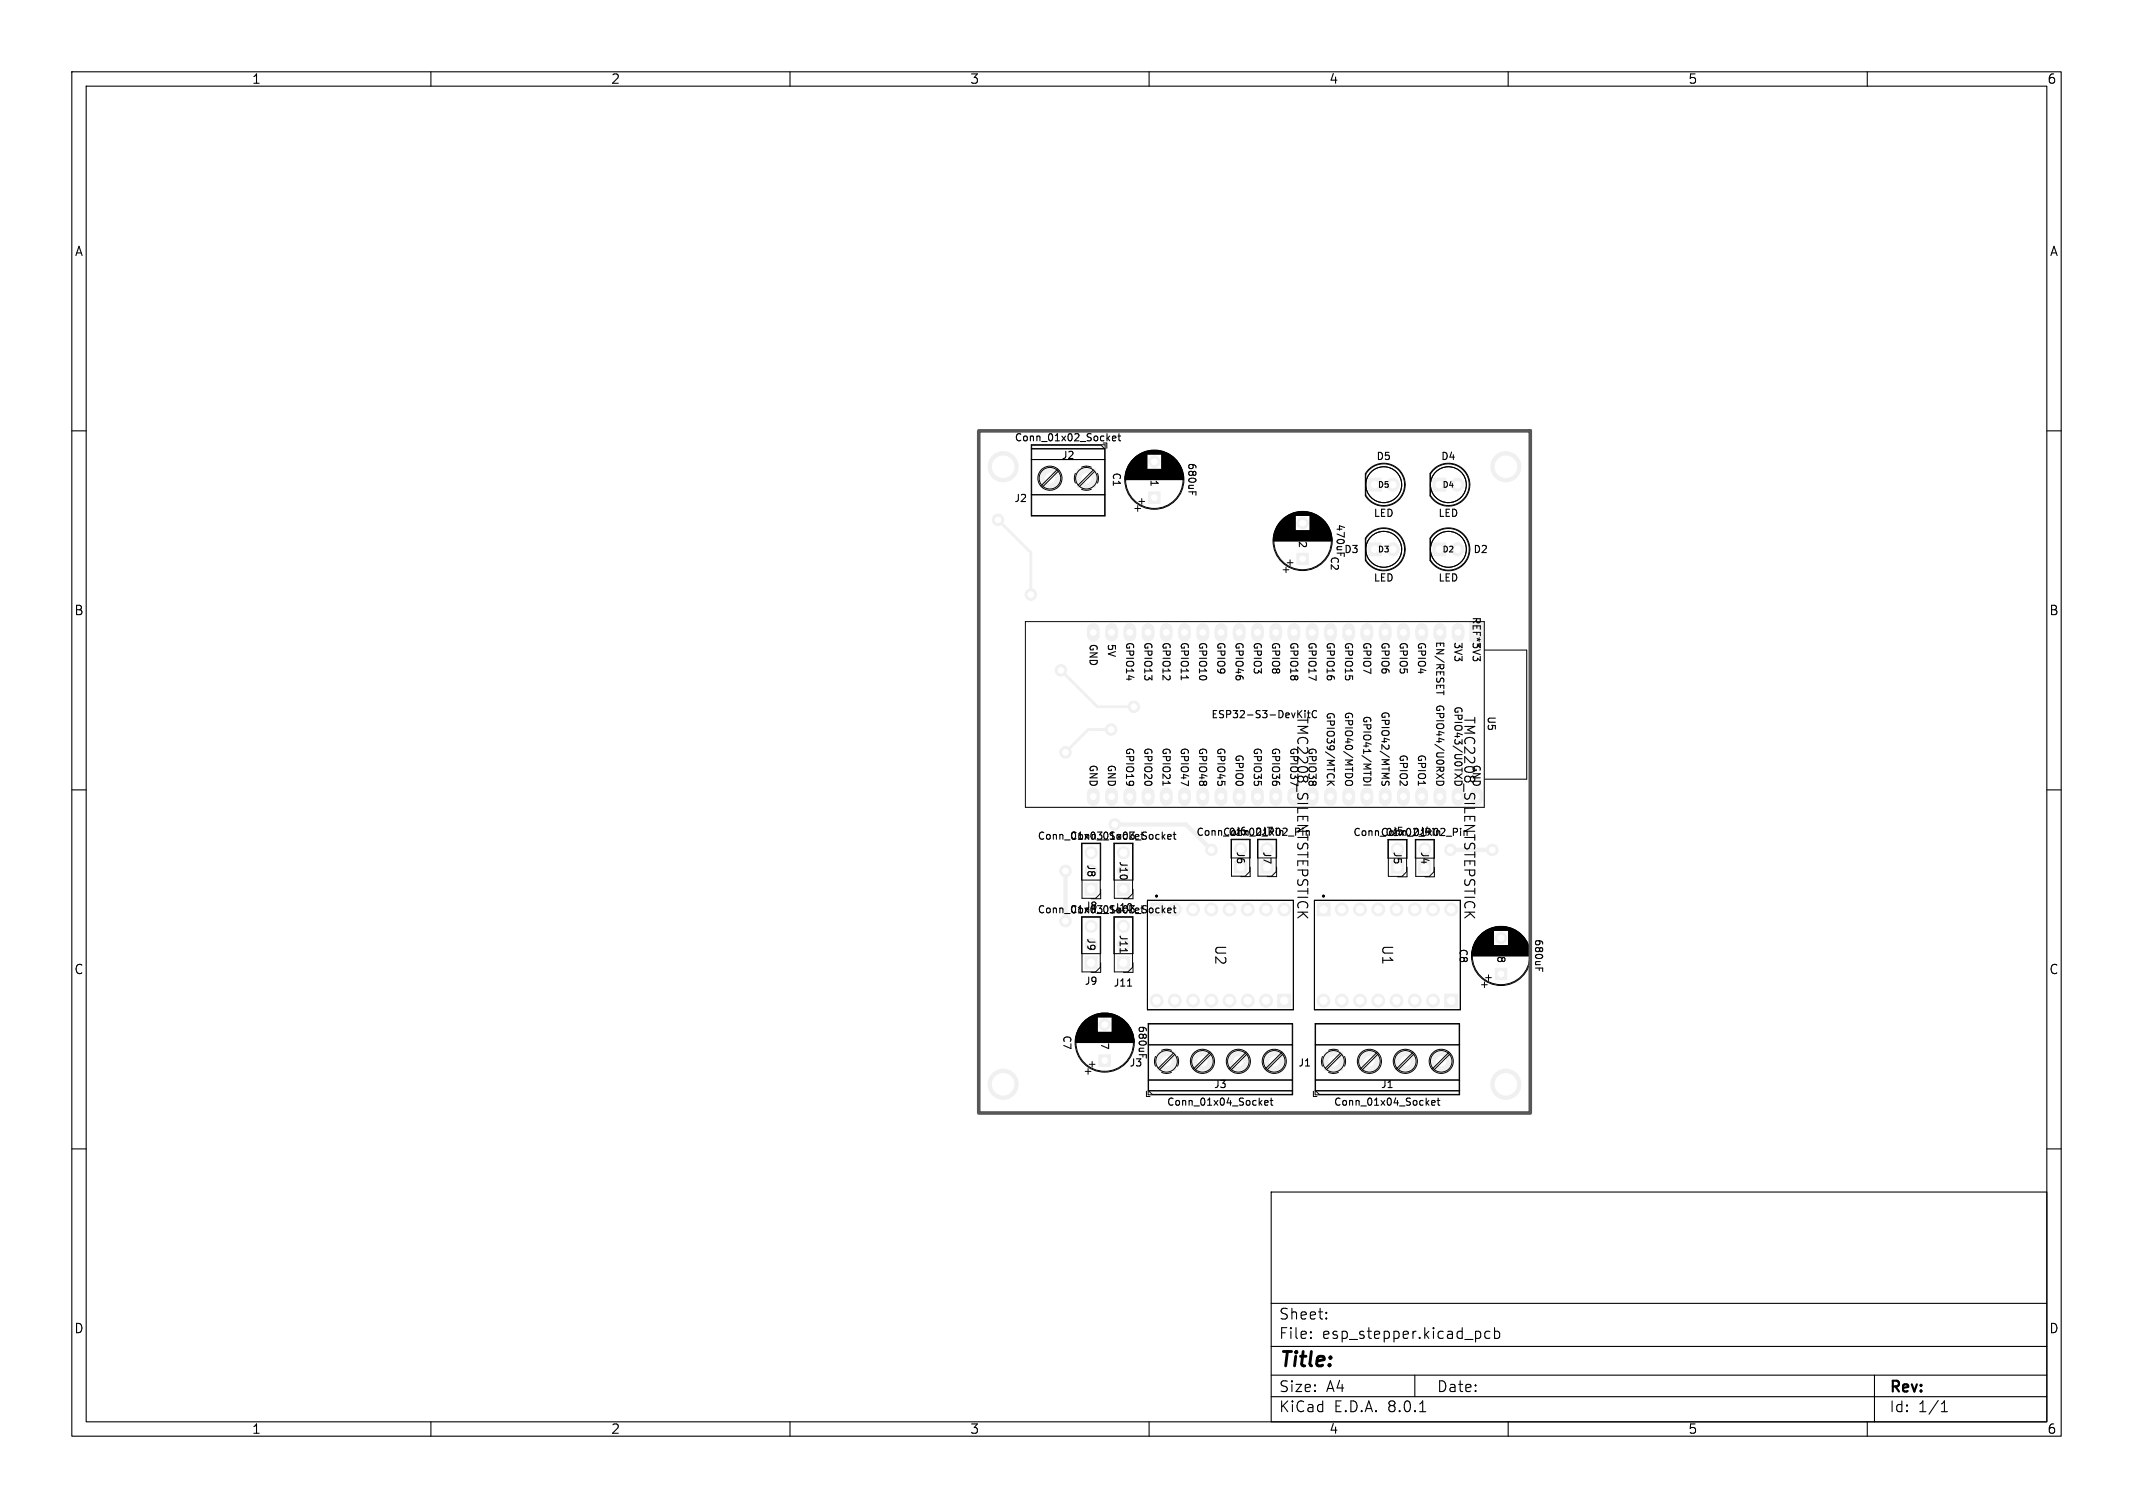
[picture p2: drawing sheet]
<svg xmlns="http://www.w3.org/2000/svg" width="297mm" height="210mm" viewBox="0 0 297 210" stroke-linecap="round" stroke-linejoin="round" font-family="sans-serif">
<g fill="#f0f0f0" stroke="#f0f0f0" stroke-width=".14">
<path d="M190.5 66.6h1.8v1.8h-1.8z"/>
<path d="M190.5 75.6h1.8v1.8h-1.8z"/>
<path d="M184.4 146.5h2.6v2.6h-2.6z"/>
<path d="M204.7 86.8h1.8v2.6h-1.8z"/>
<path d="M183.4 125.8h1.8v1.7h-1.8z"/>
<path d="M201.2 138.5h1.8v1.7h-1.8z"/>
<path d="M159.9 68.5h1.6v1.6h-1.6z"/>
<path d="M155.6 123h1.7v1.7h-1.7z"/>
<path d="M208.2 134.8h1.6v1.6h-1.6z"/>
<path d="M161.1 146.5h2.6v2.6h-2.6z"/>
<path d="M180.6 77h1.6v1.6h-1.6z"/>
<path d="M197.5 119.9h1.7v1.7h-1.7z"/>
<path d="M193.7 119.9h1.7v1.7h-1.7z"/>
<path d="M171.9 119.9h1.7v1.7h-1.7z"/>
<path d="M199.5 66.6h1.8v1.8h-1.8z"/>
<path d="M151.1 123h1.7v1.7h-1.7z"/>
<path d="M175.6 119.9h1.7v1.7h-1.7z"/>
<path d="M160.1 125.8h1.8v1.7h-1.8z"/>
<path d="M177.9 138.5h1.8v1.7h-1.8z"/>
<path d="M153 146.9h1.6v1.6h-1.6z"/>
<path d="M199.5 75.6h1.8v1.8h-1.8z"/>
<path d="M151.1 133.2h1.7v1.7h-1.7z"/>
<path d="M150 65.3h2.6v2.6h-2.6z"/>
<path d="M155.6 133.2h1.7v1.7h-1.7z"/>
<circle cx="193.9" cy="67.5" r=".9"/>
<circle cx="193.9" cy="76.5" r=".9"/>
<circle cx="190.7" cy="147.8" r="1.3"/>
<circle cx="195.7" cy="147.8" r="1.3"/>
<circle cx="200.7" cy="147.8" r="1.3"/>
<circle cx="186.8" cy="126.6" r=".9"/>
<circle cx="189.4" cy="126.6" r=".9"/>
<circle cx="191.9" cy="126.6" r=".9"/>
<circle cx="194.4" cy="126.6" r=".9"/>
<circle cx="197" cy="126.6" r=".9"/>
<circle cx="199.5" cy="126.6" r=".9"/>
<circle cx="202.1" cy="126.6" r=".9"/>
<circle cx="199.5" cy="139.3" r=".9"/>
<circle cx="197" cy="139.3" r=".9"/>
<circle cx="194.4" cy="139.3" r=".9"/>
<circle cx="191.9" cy="139.3" r=".9"/>
<circle cx="189.4" cy="139.3" r=".9"/>
<circle cx="186.8" cy="139.3" r=".9"/>
<circle cx="184.3" cy="139.3" r=".9"/>
<circle cx="160.7" cy="64.3" r=".8"/>
<circle cx="156.4" cy="121.3" r=".85"/>
<circle cx="156.4" cy="118.7" r=".85"/>
<circle cx="209" cy="130.6" r=".8"/>
<circle cx="167.4" cy="147.8" r="1.3"/>
<circle cx="172.4" cy="147.8" r="1.3"/>
<circle cx="177.4" cy="147.8" r="1.3"/>
<circle cx="181.4" cy="72.8" r=".8"/>
<circle cx="198.4" cy="118.2" r=".85"/>
<circle cx="194.6" cy="118.2" r=".85"/>
<circle cx="172.7" cy="118.2" r=".85"/>
<circle cx="202.9" cy="67.5" r=".9"/>
<circle cx="151.9" cy="121.3" r=".85"/>
<circle cx="151.9" cy="118.7" r=".85"/>
<circle cx="176.4" cy="118.2" r=".85"/>
<circle cx="163.6" cy="126.6" r=".9"/>
<circle cx="166.1" cy="126.6" r=".9"/>
<circle cx="168.7" cy="126.6" r=".9"/>
<circle cx="171.2" cy="126.6" r=".9"/>
<circle cx="173.7" cy="126.6" r=".9"/>
<circle cx="176.3" cy="126.6" r=".9"/>
<circle cx="178.8" cy="126.6" r=".9"/>
<circle cx="176.3" cy="139.3" r=".9"/>
<circle cx="173.7" cy="139.3" r=".9"/>
<circle cx="171.2" cy="139.3" r=".9"/>
<circle cx="168.7" cy="139.3" r=".9"/>
<circle cx="166.1" cy="139.3" r=".9"/>
<circle cx="163.6" cy="139.3" r=".9"/>
<circle cx="161" cy="139.3" r=".9"/>
<circle cx="153.8" cy="142.7" r=".8"/>
<circle cx="202.9" cy="76.5" r=".9"/>
<circle cx="151.9" cy="131.5" r=".85"/>
<circle cx="151.9" cy="129" r=".85"/>
<circle cx="146.2" cy="66.6" r="1.3"/>
<circle cx="156.4" cy="131.5" r=".85"/>
<circle cx="156.4" cy="129" r=".85"/>
<circle cx="148.4" cy="128.3" r=".8"/>
<circle cx="155.2" cy="114.8" r=".8"/>
<circle cx="148.4" cy="121.3" r=".8"/>
<circle cx="139.7" cy="65" r="2.1"/>
<circle cx="147.7" cy="93.3" r=".8"/>
<circle cx="154.7" cy="101.6" r=".8"/>
<circle cx="143.5" cy="82.8" r=".8"/>
<circle cx="207.8" cy="118.4" r=".8"/>
<circle cx="209.7" cy="151" r="2.1"/>
<circle cx="148.4" cy="104.8" r=".8"/>
<circle cx="139.7" cy="151" r="2.1"/>
<circle cx="202" cy="118.4" r=".8"/>
<circle cx="157.9" cy="98.4" r=".8"/>
<circle cx="139" cy="72.4" r=".8"/>
<circle cx="168.7" cy="118.4" r=".8"/>
<circle cx="209.7" cy="65" r="2.1"/>
</g>
<g fill="none" stroke="#f0f0f0" stroke-width="1.8">
<path d="M152.2 87.7v.8M154.8 87.7v.8M157.3 87.7v.8M159.9 87.7v.8M162.4 87.7v.8M164.9 87.7v.8M167.5 87.7v.8M170 87.7v.8M172.6 87.7v.8M175.1 87.7v.8M177.6 87.7v.8M180.2 87.7v.8"/>
<path d="M182.7 87.7v.8M185.3 87.7v.8M187.8 87.7v.8M190.3 87.7v.8M192.9 87.7v.8M195.4 87.7v.8M198 87.7v.8M200.5 87.7v.8M203 87.7v.8M152.2 110.5v.8M154.8 110.5v.8M157.3 110.5v.8"/>
<path d="M159.9 110.5v.8M162.4 110.5v.8M164.9 110.5v.8M167.5 110.5v.8M170 110.5v.8M172.6 110.5v.8M175.1 110.5v.8M177.6 110.5v.8M182.7 110.5v.8M185.3 110.5v.8M187.8 110.5v.8M190.3 110.5v.8"/>
<path d="M192.9 110.5v.8M195.4 110.5v.8M198 110.5v.8M200.5 110.5v.8"/>
</g>
<path d="M155.2 114.8h9.9l3.6 3.6M202 118.4h5.8M148.4 121.3v7" fill="none" stroke="#f0f0f0" stroke-width=".6"/>
<path d="M139 72.4l4.5 4.6v5.8M147.7 93.3l5.1 5.1h5.1M154.7 101.6h-3.2l-3.1 3.2" fill="none" stroke="#f0f0f0" stroke-width=".4"/>
<g fill="#fff" stroke="#fff" stroke-width=".14">
<circle cx="148.4" cy="128.3" r=".4"/>
<circle cx="155.2" cy="114.8" r=".4"/>
<circle cx="148.4" cy="121.3" r=".4"/>
<circle cx="139.7" cy="65" r="1.5"/>
<circle cx="147.7" cy="93.3" r=".4"/>
<circle cx="154.7" cy="101.6" r=".4"/>
<circle cx="143.5" cy="82.8" r=".4"/>
<circle cx="207.8" cy="118.4" r=".4"/>
<circle cx="209.7" cy="151" r="1.5"/>
<circle cx="148.4" cy="104.8" r=".4"/>
<circle cx="139.7" cy="151" r="1.5"/>
<circle cx="202" cy="118.4" r=".4"/>
<circle cx="157.9" cy="98.4" r=".4"/>
<circle cx="139" cy="72.4" r=".4"/>
<circle cx="168.7" cy="118.4" r=".4"/>
<circle cx="209.7" cy="65" r="1.5"/>
<circle cx="191.4" cy="67.5" r=".45"/>
<circle cx="193.9" cy="67.5" r=".45"/>
<circle cx="191.4" cy="76.5" r=".45"/>
<circle cx="193.9" cy="76.5" r=".45"/>
<circle cx="185.7" cy="147.8" r=".65"/>
<circle cx="190.7" cy="147.8" r=".65"/>
<circle cx="195.7" cy="147.8" r=".65"/>
<circle cx="200.7" cy="147.8" r=".65"/>
<circle cx="203" cy="88.1" r=".4"/>
<circle cx="200.5" cy="88.1" r=".4"/>
<circle cx="198" cy="88.1" r=".4"/>
<circle cx="195.4" cy="88.1" r=".4"/>
<circle cx="192.9" cy="88.1" r=".4"/>
<circle cx="190.3" cy="88.1" r=".4"/>
<circle cx="187.8" cy="88.1" r=".4"/>
<circle cx="185.3" cy="88.1" r=".4"/>
<circle cx="182.7" cy="88.1" r=".4"/>
<circle cx="180.2" cy="88.1" r=".4"/>
<circle cx="177.6" cy="88.1" r=".4"/>
<circle cx="175.1" cy="88.1" r=".4"/>
<circle cx="172.6" cy="88.1" r=".4"/>
<circle cx="170" cy="88.1" r=".4"/>
<circle cx="167.5" cy="88.1" r=".4"/>
<circle cx="164.9" cy="88.1" r=".4"/>
<circle cx="162.4" cy="88.1" r=".4"/>
<circle cx="159.9" cy="88.1" r=".4"/>
<circle cx="157.3" cy="88.1" r=".4"/>
<circle cx="154.8" cy="88.1" r=".4"/>
<circle cx="152.2" cy="88.1" r=".4"/>
<circle cx="152.2" cy="110.9" r=".4"/>
<circle cx="154.8" cy="110.9" r=".4"/>
<circle cx="157.3" cy="110.9" r=".4"/>
<circle cx="159.9" cy="110.9" r=".4"/>
<circle cx="162.4" cy="110.9" r=".4"/>
<circle cx="164.9" cy="110.9" r=".4"/>
<circle cx="167.5" cy="110.9" r=".4"/>
<circle cx="170" cy="110.9" r=".4"/>
<circle cx="172.6" cy="110.9" r=".4"/>
<circle cx="175.1" cy="110.9" r=".4"/>
<circle cx="177.6" cy="110.9" r=".4"/>
<circle cx="182.7" cy="110.9" r=".4"/>
<circle cx="185.3" cy="110.9" r=".4"/>
<circle cx="187.8" cy="110.9" r=".4"/>
<circle cx="190.3" cy="110.9" r=".4"/>
<circle cx="192.9" cy="110.9" r=".4"/>
<circle cx="195.4" cy="110.9" r=".4"/>
<circle cx="198" cy="110.9" r=".4"/>
<circle cx="200.5" cy="110.9" r=".4"/>
<circle cx="203" cy="110.9" r=".4"/>
<circle cx="205.6" cy="110.9" r=".4"/>
<circle cx="184.3" cy="126.6" r=".51"/>
<circle cx="186.8" cy="126.6" r=".51"/>
<circle cx="189.4" cy="126.6" r=".51"/>
<circle cx="191.9" cy="126.6" r=".51"/>
<circle cx="194.4" cy="126.6" r=".51"/>
<circle cx="197" cy="126.6" r=".51"/>
<circle cx="199.5" cy="126.6" r=".51"/>
<circle cx="202.1" cy="126.6" r=".51"/>
<circle cx="202.1" cy="139.3" r=".51"/>
<circle cx="199.5" cy="139.3" r=".51"/>
<circle cx="197" cy="139.3" r=".51"/>
<circle cx="194.4" cy="139.3" r=".51"/>
<circle cx="191.9" cy="139.3" r=".51"/>
<circle cx="189.4" cy="139.3" r=".51"/>
<circle cx="186.8" cy="139.3" r=".51"/>
<circle cx="184.3" cy="139.3" r=".51"/>
<circle cx="160.7" cy="69.3" r=".4"/>
<circle cx="160.7" cy="64.3" r=".4"/>
<circle cx="156.4" cy="123.8" r=".5"/>
<circle cx="156.4" cy="118.7" r=".5"/>
<circle cx="209" cy="135.6" r=".4"/>
<circle cx="209" cy="130.6" r=".4"/>
<circle cx="162.4" cy="147.8" r=".65"/>
<circle cx="167.4" cy="147.8" r=".65"/>
<circle cx="172.4" cy="147.8" r=".65"/>
<circle cx="177.4" cy="147.8" r=".65"/>
<circle cx="181.4" cy="77.8" r=".4"/>
<circle cx="181.4" cy="72.8" r=".4"/>
<circle cx="198.4" cy="120.8" r=".5"/>
<circle cx="198.4" cy="118.2" r=".5"/>
<circle cx="194.6" cy="120.8" r=".5"/>
<circle cx="194.6" cy="118.2" r=".5"/>
<circle cx="172.7" cy="120.7" r=".5"/>
<circle cx="172.7" cy="118.2" r=".5"/>
<circle cx="200.4" cy="67.5" r=".45"/>
<circle cx="202.9" cy="67.5" r=".45"/>
<circle cx="151.9" cy="123.8" r=".5"/>
<circle cx="151.9" cy="118.7" r=".5"/>
<circle cx="176.4" cy="120.7" r=".5"/>
<circle cx="176.4" cy="118.2" r=".5"/>
<circle cx="161" cy="126.6" r=".51"/>
<circle cx="163.6" cy="126.6" r=".51"/>
<circle cx="166.1" cy="126.6" r=".51"/>
<circle cx="168.7" cy="126.6" r=".51"/>
<circle cx="171.2" cy="126.6" r=".51"/>
<circle cx="173.7" cy="126.6" r=".51"/>
<circle cx="176.3" cy="126.6" r=".51"/>
<circle cx="178.8" cy="126.6" r=".51"/>
<circle cx="178.8" cy="139.3" r=".51"/>
<circle cx="176.3" cy="139.3" r=".51"/>
<circle cx="173.7" cy="139.3" r=".51"/>
<circle cx="171.2" cy="139.3" r=".51"/>
<circle cx="168.7" cy="139.3" r=".51"/>
<circle cx="166.1" cy="139.3" r=".51"/>
<circle cx="163.6" cy="139.3" r=".51"/>
<circle cx="161" cy="139.3" r=".51"/>
<circle cx="153.8" cy="147.7" r=".4"/>
<circle cx="153.8" cy="142.7" r=".4"/>
<circle cx="200.4" cy="76.5" r=".45"/>
<circle cx="202.9" cy="76.5" r=".45"/>
<circle cx="151.9" cy="134.1" r=".5"/>
<circle cx="151.9" cy="129" r=".5"/>
<circle cx="151.3" cy="66.6" r=".65"/>
<circle cx="146.2" cy="66.6" r=".65"/>
<circle cx="156.4" cy="134.1" r=".5"/>
<circle cx="156.4" cy="129" r=".5"/>
</g>
<g fill="none" stroke="#000" stroke-width=".15">
<path d="M10 10h277v190h-277zM12 12h273v186h-273zM60 10v2M110 10v2M160 10v2M210 10v2M260 10v2M10 60h2M285 60h2M154.9 61.1l.5-.1-.1-.2-.3-.1-.1 .2v.4h.4M155.7 60.7h.3M155.8 60.4v.8l.2 .2"/>
<path d="M166 68.5v.3M166.5 68.5v.5M186.7 77v.4M164.5 94.1v.6M181.3 99l-.6 .5M181.7 99h.1M182.2 99v.8M183.3 99a.47 .47 0 0 0-.6 .4 .47 .47 0 0 0 .4 .6l.2-.1M201 96.2v.6M10 110h2M161.9 108.8v.6M162.6 116.5l.5-.1-.1-.1-.3-.1-.1 .2v.4h.4"/>
<path d="M163.4 116.2h.3M163.5 115.9v.8l.2 .2M185.2 108.8l.6 .6M185.4 108.9l-.6 .5M187.4 108.8l-.1 .1a.34 .34 0 0 0 .4 .5h.3a.33 .33 0 0 0 .3-.2 .33 .33 0 0 0 0-.4M189.3 115.5a.47 .47 0 0 0-.7 .3 .47 .47 0 0 0 .5 .6l.2-.1M189.8 115.7h.2l.2 .2v.3l-.2 .2-.2-.1-.1-.1zM189.9 109.3h1M189.9 108.7l.4 .2 .5-.2M190.6 115.8l.2-.1h.2v.7M190.6 115.7v.7M191.5 115.7v.7"/>
<path d="M191.8 115.7l-.3 .1M192.5 108.8l-.1 .4 .2 .2 .2-.1 .2-.5M193.3 108.8l.1 .2v.4M200 108.8h1a.51 .51 0 0 1-.5 .6 .51 .51 0 0 1-.5-.6zM203.6 108.8h-1v.4l.2 .1M285 110h2M156 132.1v.6M157 137.3h.6M157.3 126.1h.6l-.3 .4M157.7 126.5l.2 .2v.2l-.2 .2M158.1 126.8l.5-.1-.1-.2h-.3l-.1 .1v.5h.4M158.1 127.2h.8"/>
<path d="M158.9 126.5h.3M159 126.1v.9l.1 .1h.4l.1-.3-.5-.3v-.3l.2-.1 .3 .1M159.1 127.1h.1M160.1 126.5h.3l.1 .1v.3l-.1 .2h-.3l-.1-.2zM161.4 126.5h-.3l-.2 .1 .1 .5h.4M161.8 126.1v1M161.9 126.7l.3 .4M162.2 126.5l-.4 .3M162.6 126.8l.5-.1-.1-.2h-.3l-.1 .1v.5h.4M163.4 126.5h.3M163.5 126.1v.9l.2 .1M181.3 127l.8 .8"/>
<path d="M181.5 127.2l-.8 .6M204.6 127l.8 .8M204.8 127.2l-.8 .6M214.3 134.8v.3M214.8 134.8v.5M10 160h2M159.1 146.9v.3M159.6 146.9v.5M176.1 153.6l.5-.1-.1-.2h-.3l-.1 .1v.5h.4M176.9 153.3h.3M177 152.9v.9l.2 .1M199.3 153.6l.5-.1v-.2h-.3l-.2 .1 .1 .5h.4"/>
<path d="M200.1 153.3h.4M200.3 152.9v.9l.2 .1M285 160h2M177 166h108v32h-108zM60 198v2M110 198v2M160 198v2M177 194.5h108M177 191.5h108M177 187.5h108M177 181.5h108M182.5 186.3h.1l-.1 .1"/>
<path d="M182.5 186.3v.1M182.5 185.5v.1M182.5 185.5h.1l-.1 .1M184.7 183.6v.1M184.7 183.6h-.1l.1 .1M184.7 182.8v.1M184.7 182.8h-.1l.1 .1M197 191.5v3M197.7 196.6h.8M207.5 185.5l-.5-.1-.3 .3v.4l.2 .2 .1 .1 .5-.1M208.1 185.5l.4-.1 .3 .3v.4l-.1 .2-.2 .1-.4-.1M208.1 184.9v1.5"/>
<path d="M210 198v2M260 198v2M261 191.5v6.5M270.3 196.6h.9M270.3 195.5l.4-.4v1.5"/>
</g>
<g fill="none" stroke="#000" stroke-width=".14">
<path d="M143.6 64h10.3M143.6 61.9h10.3v10h-10.3zM143.6 62.5h10.3M143.6 68.9h10.3M143.7 62h9.6l.5 .5v9.3h-10.1zM145 67.6l-.1 .1M145.2 67.8l-.1 .1M147.1 65.5l-2 2.1M147.3 65.3l-.1 .1M147.3 65.6l-2.1 2.1M147.5 65.5l-.1 .1M149.7 65.9l-.1 .7 .1 .7"/>
<path d="M150.6 68.1l.6 .2 .8-.2M151.2 64.9l.8 .2M151.3 64.9l-.7 .2M152.2 65.5l-2.1 2.1M152.4 65.6l-2.1 2.1M152.8 65.9l.2 .7-.2 .7M154.1 61.7v.7M156.6 66.7h8.2M156.6 66.8h8.2M156.7 66.7h8.1M156.7 66.6h8.1M156.7 66.5h8.1"/>
<path d="M156.7 66.4h8.1M156.7 66.3h8.1M156.7 66.2h8.1M156.7 66.1h8.1M156.7 66.1h8M156.7 66h8M156.7 65.9h8M156.8 65.9h7.9M156.8 65.8h7.9M156.8 65.7h7.9M156.8 65.6h7.8M156.9 65.5h7.7"/>
<path d="M156.9 65.4h7.7M156.9 65.3h2.8M157 65.2h2.7M157 65.1h2.7M157 65h2.7M157.1 65h2.6M157.1 64.9h2.6M157.1 64.8h2.6M157.2 64.8h2.5M157.2 64.7h2.5M157.3 64.6h2.4M157.3 64.5h2.4"/>
<path d="M157.4 64.5h2.3M157.4 64.4h2.3M157.5 64.3h2.2M157.5 64.2h2.2M157.6 64.2h2.1M157.6 64.1h2.1M157.7 64.1h2M157.7 64h2M157.8 64h1.9M157.8 63.9h1.9M157.9 63.9h1.8M157.9 63.8h1.8"/>
<path d="M158 63.8h1.7M158 70.8h.8M158 63.7h1.7M158.1 63.7h1.6M158.1 63.6h1.6M158.2 63.6h1.5M158.3 63.5h1.4M158.4 63.4h1.3M158.4 70.4v.8M158.5 63.4h1.2M158.6 63.3h1.1M158.6 69.8h.8"/>
<path d="M158.7 63.2h4.1M158.8 63.2h3.9M158.8 63.2h3.8M158.9 63.1h3.6M159 69.4v.8M159 63.1h3.5M159.1 63h3.3M159.2 63h3.1M159.3 63h2.9M159.4 62.9h2.7M159.5 62.9h2.5M159.6 62.8h2.2"/>
<path d="M159.8 62.8h1.9M160 62.8h1.5M160.2 62.7h1.1M161.8 65.3h2.7M161.8 65.2h2.7M161.8 65.1h2.7M161.8 65.1h2.6M161.8 65h2.6M161.8 64.9h2.6M161.8 64.9h2.5M161.8 64.8h2.5M161.8 64.7h2.4"/>
<path d="M161.8 64.6h2.4M161.8 64.6h2.3M161.8 64.5h2.3M161.8 64.4h2.3M161.8 64.4h2.2M161.8 64.3h2.2M161.8 64.3h2.1M161.8 64.2h2.1M161.8 64.1h2M161.8 64h1.9M161.8 63.9h1.8M161.8 63.8h1.8"/>
<path d="M161.8 63.8h1.7M161.8 63.7h1.6M161.8 63.6h1.5M161.8 63.6h1.4M161.8 63.5h1.4M161.8 63.5h1.3M161.8 63.4h1.3M161.8 63.4h1.2M161.8 63.3h1.1M161.8 63.3h1M177.3 75.3h8.2M177.3 75.2h8.2"/>
<path d="M177.3 75.1h8.2M177.3 75h8.1M177.3 74.9h8.1M177.3 74.8h8.1M177.3 74.7h8.1M177.4 74.7h8M177.4 74.6h8M177.4 74.5h8M177.4 74.4h8M177.4 74.4h7.9M177.4 74.3h7.9M177.5 74.2h7.8"/>
<path d="M177.5 74.1h7.8M177.5 74h7.7M177.5 73.9h7.7M177.6 73.9h7.6M177.6 73.9h2.7M177.6 73.8h2.7M177.6 73.7h2.7M177.7 73.7h2.6M177.7 73.6h2.6M177.7 73.5h2.6M177.8 73.5h2.5M177.8 73.4h2.5"/>
<path d="M177.8 73.3h2.5M177.9 73.3h2.4M177.9 73.2h2.4M177.9 73.1h2.4M178 73.1h2.3M178 73h2.3M178.1 72.9h2.2M178.2 72.8h2.1M178.2 72.7h2.1M178.3 72.7h2M178.3 72.6h2M178.4 72.6h1.9"/>
<path d="M178.4 72.5h1.9M178.5 72.5h1.8M178.5 72.4h1.8M178.6 72.4h1.7M178.6 72.3h1.7M178.7 79.4h.8M178.7 72.3h1.6M178.7 72.2h1.6M178.8 72.2h1.5M178.8 72.1h1.5M178.9 72.1h1.4M179 72h1.3"/>
<path d="M179.1 79v.8M179.1 71.9h1.2M179.2 71.9h1.1M179.2 78.4h.8M179.3 71.8h1M179.3 71.8h4.1M179.4 71.7h3.9M179.5 71.7h3.8M179.6 71.7h3.6M179.6 78v.8M179.6 71.6h3.5M179.7 71.6h3.3"/>
<path d="M179.8 71.5h3.1M179.9 71.5h2.9M180 71.5h2.7M180.2 71.4h2.4M180.3 71.4h2.2M180.4 71.3h1.9M180.6 71.3h1.5M180.8 71.3h1.1M182.4 73.9h2.8M182.4 73.8h2.8M182.4 73.7h2.7M182.4 73.6h2.7"/>
<path d="M182.4 73.5h2.6M182.4 73.4h2.6M182.4 73.3h2.5M182.4 73.2h2.5M182.4 73.2h2.4M182.4 73.1h2.4M182.4 73h2.3M182.4 72.9h2.3M182.4 72.9h2.2M182.4 72.8h2.2M182.4 72.7h2.1M182.4 72.6h2"/>
<path d="M182.4 72.5h2M182.4 72.5h1.9M182.4 72.4h1.8M182.4 72.3h1.8M182.4 72.3h1.7M182.4 72.2h1.6M182.4 72.1h1.5M182.4 72.1h1.4M182.4 72h1.4M182.4 72h1.3M182.4 71.9h1.3M182.4 71.9h1.2"/>
<path d="M182.4 71.9h1.1M182.4 71.8h1.1M190.6 65.3a2.99 2.99 0 0 1 4.4 .3 2.99 2.99 0 0 1-.6 4.3 2.99 2.99 0 0 1-4.3-.9v-3zM190.6 74.3a2.99 2.99 0 0 1 4.4 .3 2.99 2.99 0 0 1-.6 4.3 2.99 2.99 0 0 1-4.3-.9v-3zM190.6 65.4a2.9 2.9 0 0 1 4.3 .2 2.9 2.9 0 0 1-.6 4.3 2.9 2.9 0 0 1-4.1-.9v-3zM190.6 74.4a2.9 2.9 0 0 1 4.3 .2 2.9 2.9 0 0 1-.6 4.3 2.9 2.9 0 0 1-4.1-.9v-3zM199.6 65.3a2.99 2.99 0 0 1 4.4 .3 2.99 2.99 0 0 1-.6 4.3 2.99 2.99 0 0 1-4.3-.9v-3zM199.6 74.3a2.99 2.99 0 0 1 4.4 .3 2.99 2.99 0 0 1-.6 4.3 2.99 2.99 0 0 1-4.3-.9v-3zM199.6 65.4a2.9 2.9 0 0 1 4.3 .2 2.9 2.9 0 0 1-.6 4.3 2.9 2.9 0 0 1-4.1-.9v-3zM199.6 74.4a2.9 2.9 0 0 1 4.3 .2 2.9 2.9 0 0 1-.6 4.3 2.9 2.9 0 0 1-4.1-.9v-3zM142.8 86.6h63.9v25.8h-63.9zM206.7 90.5h5.9v18h-5.9"/>
<path d="M150.6 117.4h2.7v5.2h-2.7zM150.7 117.5h2.5v7l-.6 .6h-1.9zM155.1 117.4h2.7v5.2h-2.7zM155.2 117.5h2.5v7l-.6 .6h-1.9zM171.4 116.9h2.7v2.6h-2.7zM171.5 116.9h2.5v4.5l-.6 .6h-1.9zM175.1 116.9h2.7v2.6h-2.7zM175.2 116.9h2.5v4.5l-.6 .6h-1.9zM193.3 116.9h2.6v2.6h-2.6zM193.3 117h2.6v4.4l-.7 .6h-1.9zM197.1 116.9h2.6v2.6h-2.6zM197.1 117h2.6v4.4l-.7 .6h-1.9z"/>
<path d="M150.6 127.7h2.7v5.1h-2.7zM150.7 127.7h2.5v7l-.6 .7h-1.9zM153.3 123.8v1.4h-1.4M153.3 134.1v1.3h-1.4M155.1 127.7h2.7v5.1h-2.7zM155.2 127.7h2.5v7l-.6 .7h-1.9zM157.8 123.8v1.4h-1.4M157.8 134.1v1.3h-1.4M159.8 125.4h20.3v15.2h-20.3zM174.1 120.8v1.3h-1.4M177.8 120.8v1.3h-1.4M183 125.4h20.3v15.2h-20.3z"/>
<path d="M195.9 120.8v1.3h-1.3M199.7 120.8v1.3h-1.3M204.9 133h8.2M204.9 133.1h8.2M204.9 132.9h8.2M204.9 132.8h8.2M204.9 132.7h8.2M205 132.7h8.1M205 132.6h8.1M205 132.5h8M205 132.4h8M205 132.3h8"/>
<path d="M205 132.2h8M205.1 132.1h7.9M205.1 132h7.8M205.1 131.9h7.8M205.1 131.8h7.8M205.2 131.8h7.7M205.2 131.7h7.6M205.2 131.6h2.8M205.3 131.5h2.7M205.3 131.4h2.7M205.3 131.3h2.7M205.4 131.3h2.6"/>
<path d="M205.4 131.2h2.6M205.4 131.1h2.6M205.5 131.1h2.5M205.5 131h2.5M205.6 130.9h2.4M205.6 130.8h2.4M205.7 130.8h2.3M205.7 130.7h2.3M205.8 130.6h2.2M205.9 130.5h2.1M205.9 130.4h2.1M206 130.4h2"/>
<path d="M206 130.3h2M206.1 130.3h1.9M206.1 130.2h1.9M206.2 130.2h1.8M206.2 130.1h1.8M206.3 130.1h1.7M206.3 137.1h.8M206.3 130h1.7M206.4 130h1.6M206.5 129.9h1.5M206.6 129.8h1.4M206.7 129.8h1.3"/>
<path d="M206.7 136.7v.8M206.7 129.7h1.3M206.8 129.7h1.2M206.8 129.6h1.2M206.9 136.2h.8M206.9 129.6h1.1M207 129.6h4M207 129.5h4M207.1 129.5h3.8M207.2 129.4h3.6M207.3 135.8v.8M207.3 129.4h3.4"/>
<path d="M207.4 129.4h3.3M207.5 129.3h3.1M207.6 129.3h2.9M207.7 129.2h2.7M207.8 129.2h2.4M207.9 129.2h2.2M208.1 129.1h1.9M208.2 129.1h1.6M208.5 129h1M210 131.6h2.8M210 131.5h2.8M210 131.5h2.7"/>
<path d="M210 131.4h2.7M210 131.3h2.7M210 131.2h2.6M210 131.1h2.6M210 131.1h2.5M210 131h2.5M210 130.9h2.5M210 130.9h2.4M210 130.8h2.4M210 130.8h2.3M210 130.7h2.3M210 130.6h2.3"/>
<path d="M210 130.6h2.2M210 130.5h2.2M210 130.5h2.1M210 130.4h2.1M210 130.4h2M210 130.3h2M210 130.2h1.9M210 130.2h1.8M210 130.1h1.8M210 130.1h1.7M210 130h1.7M210 130h1.6"/>
<path d="M210 129.9h1.6M210 129.9h1.5M210 129.8h1.5M210 129.8h1.4M210 129.7h1.3M210 129.7h1.2M210 129.6h1.2M210 129.6h1.1M149.7 145.1h8.2M149.7 145.2h8.2M149.7 145h8.2M149.7 144.9h8.2"/>
<path d="M149.8 144.9h8.1M149.8 144.8h8.1M149.8 144.7h8.1M149.8 144.6h8.1M149.8 144.5h8M149.8 144.4h8M149.8 144.3h8M149.9 144.2h7.9M149.9 144.1h7.9M149.9 144.1h7.8M149.9 144h7.8M149.9 143.9h7.8"/>
<path d="M150 143.9h7.7M150 143.8h7.7M150 143.7h7.6M150 143.7h2.8M150 143.6h2.8M150.1 143.6h2.7M150.1 143.5h2.7M150.1 143.4h2.7M150.2 143.4h2.6M150.2 143.3h2.6M150.2 143.2h2.6M150.3 143.2h2.5"/>
<path d="M150.3 143.1h2.5M150.4 143h2.4M150.4 142.9h2.4M150.5 142.9h2.3M150.5 142.8h2.3M150.5 142.7h2.3M150.6 142.7h2.2M150.6 142.6h2.2M150.7 142.6h2.1M150.7 142.5h2.1M150.8 142.5h2M150.8 142.4h2"/>
<path d="M150.9 142.3h1.9M151 142.3h1.8M151 142.2h1.8M151.1 142.1h1.7M151.1 149.2h.8M151.2 142.1h1.6M151.2 142h1.6M151.3 142h1.5M151.3 141.9h1.5M151.4 141.9h1.4M151.5 141.8h1.3M151.5 148.8v.8"/>
<path d="M151.6 141.7h1.2M151.7 141.7h1.1M151.7 148.2h.8M151.8 141.6h4.1M151.9 141.6h3.9M151.9 141.5h3.8M152 141.5h3.6M152.1 147.8v.8M152.1 141.5h3.5M152.2 141.4h3.3M152.3 141.4h3.1M152.4 141.3h2.9"/>
<path d="M152.5 141.3h2.7M152.6 141.3h2.4M152.7 141.2h2.2M152.9 141.2h1.9M153.1 141.1h1.5M153.3 141.1h1.1M154.9 142.5h2M154.9 143.7h2.7M154.9 143.6h2.7M154.9 143.5h2.7M154.9 143.5h2.6M154.9 143.4h2.6"/>
<path d="M154.9 143.3h2.6M154.9 143.3h2.5M154.9 143.2h2.5M154.9 143.1h2.5M154.9 143.1h2.4M154.9 143h2.4M154.9 142.9h2.3M154.9 142.8h2.3M154.9 142.8h2.2M154.9 142.7h2.2M154.9 142.7h2.1M154.9 142.6h2.1"/>
<path d="M154.9 142.4h1.9M154.9 142.3h1.9M154.9 142.3h1.8M154.9 142.2h1.7M154.9 142.1h1.7M154.9 142.1h1.6M154.9 142h1.5M154.9 141.9h1.4M154.9 141.9h1.3M154.9 141.8h1.3M154.9 141.8h1.2M154.9 141.7h1.1"/>
<path d="M154.9 141.7h1M159.6 152v.7h.5M159.9 142.5h20.1v10h-20.1zM159.9 145.5h20.1M159.9 150.4h20.1M159.9 151.9h20.1M159.9 142.6h20v9.8h-19.5l-.5-.5zM160.9 147.1l-.2 .7 .2 .7M161.7 149.3l.8 .2M161.7 146.3l.8-.2 .6 .2M163.1 149.3l-.7 .2M163.4 146.7l-2.1 2.1"/>
<path d="M163.6 146.9l-2.1 2M164 147.1l.1 .7-.1 .7M166.2 148.8v.1M166.4 149v.1M168.4 146.7l-2.1 2.1M168.5 146.5v.1M168.6 146.9l-2.1 2M168.7 146.7v.1M171.2 148.8v.1M171.4 149v.1M173.4 146.7l-2.1 2.1M173.5 146.5v.1"/>
<path d="M173.6 146.9l-2.1 2M173.7 146.7v.1M176.2 148.8v.1M176.4 149v.1M178.4 146.7l-2.1 2.1M178.5 146.5v.1M178.6 146.9l-2.1 2M178.7 146.7v.1M182.9 152v.7h.5M183.1 142.5h20.1v10h-20.1zM183.1 145.5h20.1M183.1 150.4h20.1"/>
<path d="M183.1 151.9h20.1M183.2 142.6h20v9.8h-19.5l-.5-.5zM184.1 147.1l-.1 .7 .1 .7M185 149.3l.7 .2M185 146.3l.7-.2 .7 .2M186.4 149.3l-.7 .2M186.6 146.7l-2.1 2.1M186.8 146.9l-2.1 2M187.2 147.1l.2 .7-.2 .7M189.5 148.8l-.1 .1M189.6 149v.1M191.6 146.7l-2.1 2.1"/>
<path d="M191.7 146.5v.1M191.8 146.9l-2.1 2M192 146.7l-.1 .1M194.5 148.8l-.1 .1M194.6 149v.1M196.6 146.7l-2.1 2.1M196.7 146.5v.1M196.8 146.9l-2.1 2M197 146.7l-.1 .1M199.5 148.8l-.1 .1M199.6 149v.1M201.6 146.7l-2.1 2.1"/>
<path d="M201.7 146.5v.1M201.8 146.9l-2.1 2M202 146.7l-.1 .1"/>
<circle cx="146.2" cy="66.6" r="1.68"/>
<circle cx="146.2" cy="66.6" r="1.5"/>
<circle cx="151.3" cy="66.6" r="1.5"/>
<circle cx="160.7" cy="66.8" r="4.1"/>
<circle cx="160.7" cy="66.8" r="4"/>
<circle cx="181.4" cy="75.3" r="4.1"/>
<circle cx="181.4" cy="75.3" r="4"/>
<circle cx="192.7" cy="67.5" r="2.5"/>
<circle cx="192.7" cy="76.5" r="2.5"/>
<circle cx="201.7" cy="67.5" r="2.5"/>
<circle cx="201.7" cy="76.5" r="2.5"/>
<circle cx="209" cy="133.1" r="4.1"/>
<circle cx="209" cy="133.1" r="4"/>
<circle cx="153.8" cy="145.2" r="4.1"/>
<circle cx="153.8" cy="145.2" r="4"/>
<circle cx="162.4" cy="147.8" r="1.5"/>
<circle cx="167.4" cy="147.8" r="1.68"/>
<circle cx="167.4" cy="147.8" r="1.5"/>
<circle cx="172.4" cy="147.8" r="1.68"/>
<circle cx="172.4" cy="147.8" r="1.5"/>
<circle cx="177.4" cy="147.8" r="1.68"/>
<circle cx="177.4" cy="147.8" r="1.5"/>
<circle cx="185.7" cy="147.8" r="1.5"/>
<circle cx="190.7" cy="147.8" r="1.68"/>
<circle cx="190.7" cy="147.8" r="1.5"/>
<circle cx="195.7" cy="147.8" r="1.68"/>
<circle cx="195.7" cy="147.8" r="1.5"/>
<circle cx="200.7" cy="147.8" r="1.68"/>
<circle cx="200.7" cy="147.8" r="1.5"/>
</g>
<g fill="none" stroke="#000" stroke-width=".2">
<circle cx="161" cy="124.8" r=".1"/>
<circle cx="184.3" cy="124.8" r=".1"/>
</g>
<path d="M136.3 60h76.8v95h-76.8z" fill="none" stroke="#575757" stroke-width=".5"/>
<text font-size="2.8" x="178" y="190.9">Title:</text>
<g font-size="2.1">
<text x="178" y="184">Sheet:</text>
<text x="178" y="186.7">File:</text>
<text x="184.1" y="186.7">esp_stepper.kicad_pcb</text>
<text x="178" y="196.9">KiCad</text>
<text x="178" y="194.1">Size:</text>
<text x="184.7" y="194.1">A4</text>
<text x="185.7" y="196.9">E.D.A.</text>
<text x="193.3" y="196.9">8.0.1</text>
<text x="200" y="194.1">Date:</text>
<text x="263" y="194.3">Rev:</text>
<text x="263" y="196.9">Id:</text>
<text x="267.1" y="196.9">1/1</text>
</g>
<g font-size="1.9">
<text x="180.4" y="99.7" transform="rotate(90 180.4 99.7)">TMC2208_SILENTSTEPSTICK</text>
<text x="203.7" y="99.7" transform="rotate(90 203.7 99.7)">TMC2208_SILENTSTEPSTICK</text>
<text x="169" y="131.5" transform="rotate(90 169 131.5)">U2</text>
<text x="192.3" y="131.5" transform="rotate(90 192.3 131.5)">U1</text>
</g>
<g font-size="1.8">
<text x="35" y="11.9">1</text>
<text x="85" y="11.9">2</text>
<text x="135" y="11.9">3</text>
<text x="185" y="11.9">4</text>
<text x="235" y="11.9">5</text>
<text x="285" y="11.9">6</text>
<text x="10.3" y="35.9">A</text>
<text x="285.4" y="35.9">A</text>
<text x="10.3" y="85.9">B</text>
<text x="285.3" y="85.9">B</text>
<text x="10.3" y="135.9">C</text>
<text x="285.3" y="135.9">C</text>
<text x="10.3" y="185.9">D</text>
<text x="285.3" y="185.9">D</text>
<text x="35" y="199.9">1</text>
<text x="85" y="199.9">2</text>
<text x="135" y="199.9">3</text>
<text x="185" y="199.9">4</text>
<text x="235" y="199.9">5</text>
<text x="285" y="199.9">6</text>
</g>
<g font-size="1.4">
<text x="141.2" y="61.7">Conn_01x02_Socket</text>
<text x="147.8" y="64.1">J2</text>
<text x="154.8" y="65.7" transform="rotate(90 154.8 65.7)">C1</text>
<text x="160" y="65.7" transform="rotate(90 160 65.7)">C1</text>
<text x="165.3" y="64.4" transform="rotate(90 165.3 64.4)">680uF</text>
<text x="191.6" y="64.3">D5</text>
<text x="200.6" y="64.3">D4</text>
<text x="141.1" y="70.1">J2</text>
<text x="180.7" y="74.2" transform="rotate(90 180.7 74.2)">C2</text>
<text x="185.1" y="77.4" transform="rotate(90 185.1 77.4)">C2</text>
<text x="185.9" y="72.9" transform="rotate(90 185.9 72.9)">470uF</text>
<text x="187.1" y="77.2">D3</text>
<text x="191.2" y="72.2">LED</text>
<text x="200.2" y="72.2">LED</text>
<text x="205.1" y="77.2">D2</text>
<text x="191.2" y="81.2">LED</text>
<text x="200.2" y="81.2">LED</text>
<text x="151.5" y="89.6" transform="rotate(90 151.5 89.6)">GND</text>
<text x="154" y="89.6" transform="rotate(90 154 89.6)">5V</text>
<text x="156.6" y="89.3" transform="rotate(90 156.6 89.3)">GPIO14</text>
<text x="159.1" y="89.3" transform="rotate(90 159.1 89.3)">GPIO13</text>
<text x="161.7" y="89.3" transform="rotate(90 161.7 89.3)">GPIO12</text>
<text x="164.2" y="89.3" transform="rotate(90 164.2 89.3)">GPIO11</text>
<text x="166.7" y="89.3" transform="rotate(90 166.7 89.3)">GPIO10</text>
<text x="169.3" y="89.3" transform="rotate(90 169.3 89.3)">GPIO9</text>
<text x="171.8" y="89.3" transform="rotate(90 171.8 89.3)">GPIO46</text>
<text x="174.4" y="89.3" transform="rotate(90 174.4 89.3)">GPIO3</text>
<text x="176.9" y="89.3" transform="rotate(90 176.9 89.3)">GPIO8</text>
<text x="179.4" y="89.3" transform="rotate(90 179.4 89.3)">GPIO18</text>
<text x="182" y="89.3" transform="rotate(90 182 89.3)">GPIO17</text>
<text x="184.5" y="89.3" transform="rotate(90 184.5 89.3)">GPIO16</text>
<text x="187.1" y="89.3" transform="rotate(90 187.1 89.3)">GPIO15</text>
<text x="189.6" y="89.3" transform="rotate(90 189.6 89.3)">GPIO7</text>
<text x="192.1" y="89.3" transform="rotate(90 192.1 89.3)">GPIO6</text>
<text x="194.7" y="89.3" transform="rotate(90 194.7 89.3)">GPIO5</text>
<text x="197.2" y="89.3" transform="rotate(90 197.2 89.3)">GPIO4</text>
<text x="199.8" y="89.2" transform="rotate(90 199.8 89.2)">EN/RESET</text>
<text x="202.3" y="89.3" transform="rotate(90 202.3 89.3)">3V3</text>
<text x="204.8" y="85.8" transform="rotate(90 204.8 85.8)">REF**3V3</text>
<text x="168.6" y="100.2">ESP32-S3-DevKitC</text>
<text x="184.5" y="99" transform="rotate(90 184.5 99)">GPIO39/MTCK</text>
<text x="187.1" y="99" transform="rotate(90 187.1 99)">GPIO40/MTDO</text>
<text x="189.6" y="99.6" transform="rotate(90 189.6 99.6)">GPIO41/MTDI</text>
<text x="192.1" y="98.9" transform="rotate(90 192.1 98.9)">GPIO42/MTMS</text>
<text x="199.8" y="98" transform="rotate(90 199.8 98)">GPIO44/U0RXD</text>
<text x="202.3" y="98.2" transform="rotate(90 202.3 98.2)">GPIO43/U0TXD</text>
<text x="206.9" y="99.6" transform="rotate(90 206.9 99.6)">U5</text>
<text x="151.5" y="106.4" transform="rotate(90 151.5 106.4)">GND</text>
<text x="154" y="106.4" transform="rotate(90 154 106.4)">GND</text>
<text x="156.6" y="104" transform="rotate(90 156.6 104)">GPIO19</text>
<text x="159.1" y="104" transform="rotate(90 159.1 104)">GPIO20</text>
<text x="161.7" y="104" transform="rotate(90 161.7 104)">GPIO21</text>
<text x="164.2" y="104" transform="rotate(90 164.2 104)">GPIO47</text>
<text x="166.7" y="104" transform="rotate(90 166.7 104)">GPIO48</text>
<text x="169.3" y="104" transform="rotate(90 169.3 104)">GPIO45</text>
<text x="171.8" y="104.9" transform="rotate(90 171.8 104.9)">GPIO0</text>
<text x="174.4" y="104" transform="rotate(90 174.4 104)">GPIO35</text>
<text x="176.9" y="104" transform="rotate(90 176.9 104)">GPIO36</text>
<text x="179.4" y="104" transform="rotate(90 179.4 104)">GPIO37</text>
<text x="182" y="104" transform="rotate(90 182 104)">GPIO38</text>
<text x="194.7" y="104.9" transform="rotate(90 194.7 104.9)">GPIO2</text>
<text x="197.2" y="104.9" transform="rotate(90 197.2 104.9)">GPIO1</text>
<text x="204.8" y="106.4" transform="rotate(90 204.8 106.4)">GND</text>
<text x="144.4" y="117.1">Conn_01x03_Socket</text>
<text x="148.9" y="117.1">Conn_01x03_Socket</text>
<text x="155.7" y="119.8" transform="rotate(90 155.7 119.8)">J10</text>
<text x="166.5" y="116.6">Conn_01x02_Pin</text>
<text x="170.2" y="116.6">Conn_01x02_Pin</text>
<text x="171.8" y="116.5">J6</text>
<text x="172" y="118.5" transform="rotate(90 172 118.5)">J6</text>
<text x="175.4" y="116.5">J7</text>
<text x="175.7" y="118.5" transform="rotate(90 175.7 118.5)">J7</text>
<text x="192.2" y="116.6">Conn_01x02_Pin</text>
<text x="193.6" y="116.5">J5</text>
<text x="193.9" y="118.5" transform="rotate(90 193.9 118.5)">J5</text>
<text x="197.4" y="116.5">J4</text>
<text x="197.7" y="118.5" transform="rotate(90 197.7 118.5)">J4</text>
<text x="151.2" y="120.3" transform="rotate(90 151.2 120.3)">J8</text>
<text x="144.4" y="127.4">Conn_01x03_Socket</text>
<text x="150.9" y="126.9">J8</text>
<text x="151.2" y="130.6" transform="rotate(90 151.2 130.6)">J9</text>
<text x="155" y="127.1">J10</text>
<text x="155.7" y="130.1" transform="rotate(90 155.7 130.1)">J11</text>
<text x="213.5" y="130.7" transform="rotate(90 213.5 130.7)">680uF</text>
<text x="150.9" y="137.3">J9</text>
<text x="155" y="137.6">J11</text>
<text x="203" y="132" transform="rotate(90 203 132)">C8</text>
<text x="208.3" y="132" transform="rotate(90 208.3 132)">C8</text>
<text x="158.3" y="142.8" transform="rotate(90 158.3 142.8)">680uF</text>
<text x="147.8" y="144.1" transform="rotate(90 147.8 144.1)">C7</text>
<text x="153.1" y="144.1" transform="rotate(90 153.1 144.1)">C7</text>
<text x="157.2" y="148.7">J3</text>
<text x="180.7" y="148.7">J1</text>
<text x="162.4" y="154.2">Conn_01x04_Socket</text>
<text x="168.9" y="151.7">J3</text>
<text x="185.6" y="154.2">Conn_01x04_Socket</text>
<text x="192.2" y="151.7">J1</text>
</g>
<g font-size="1.1">
<text x="191.8" y="68.1">D5</text>
<text x="200.8" y="68.1">D4</text>
<text x="191.8" y="77.1">D3</text>
<text x="200.8" y="77.1">D2</text>
</g>
</svg>
